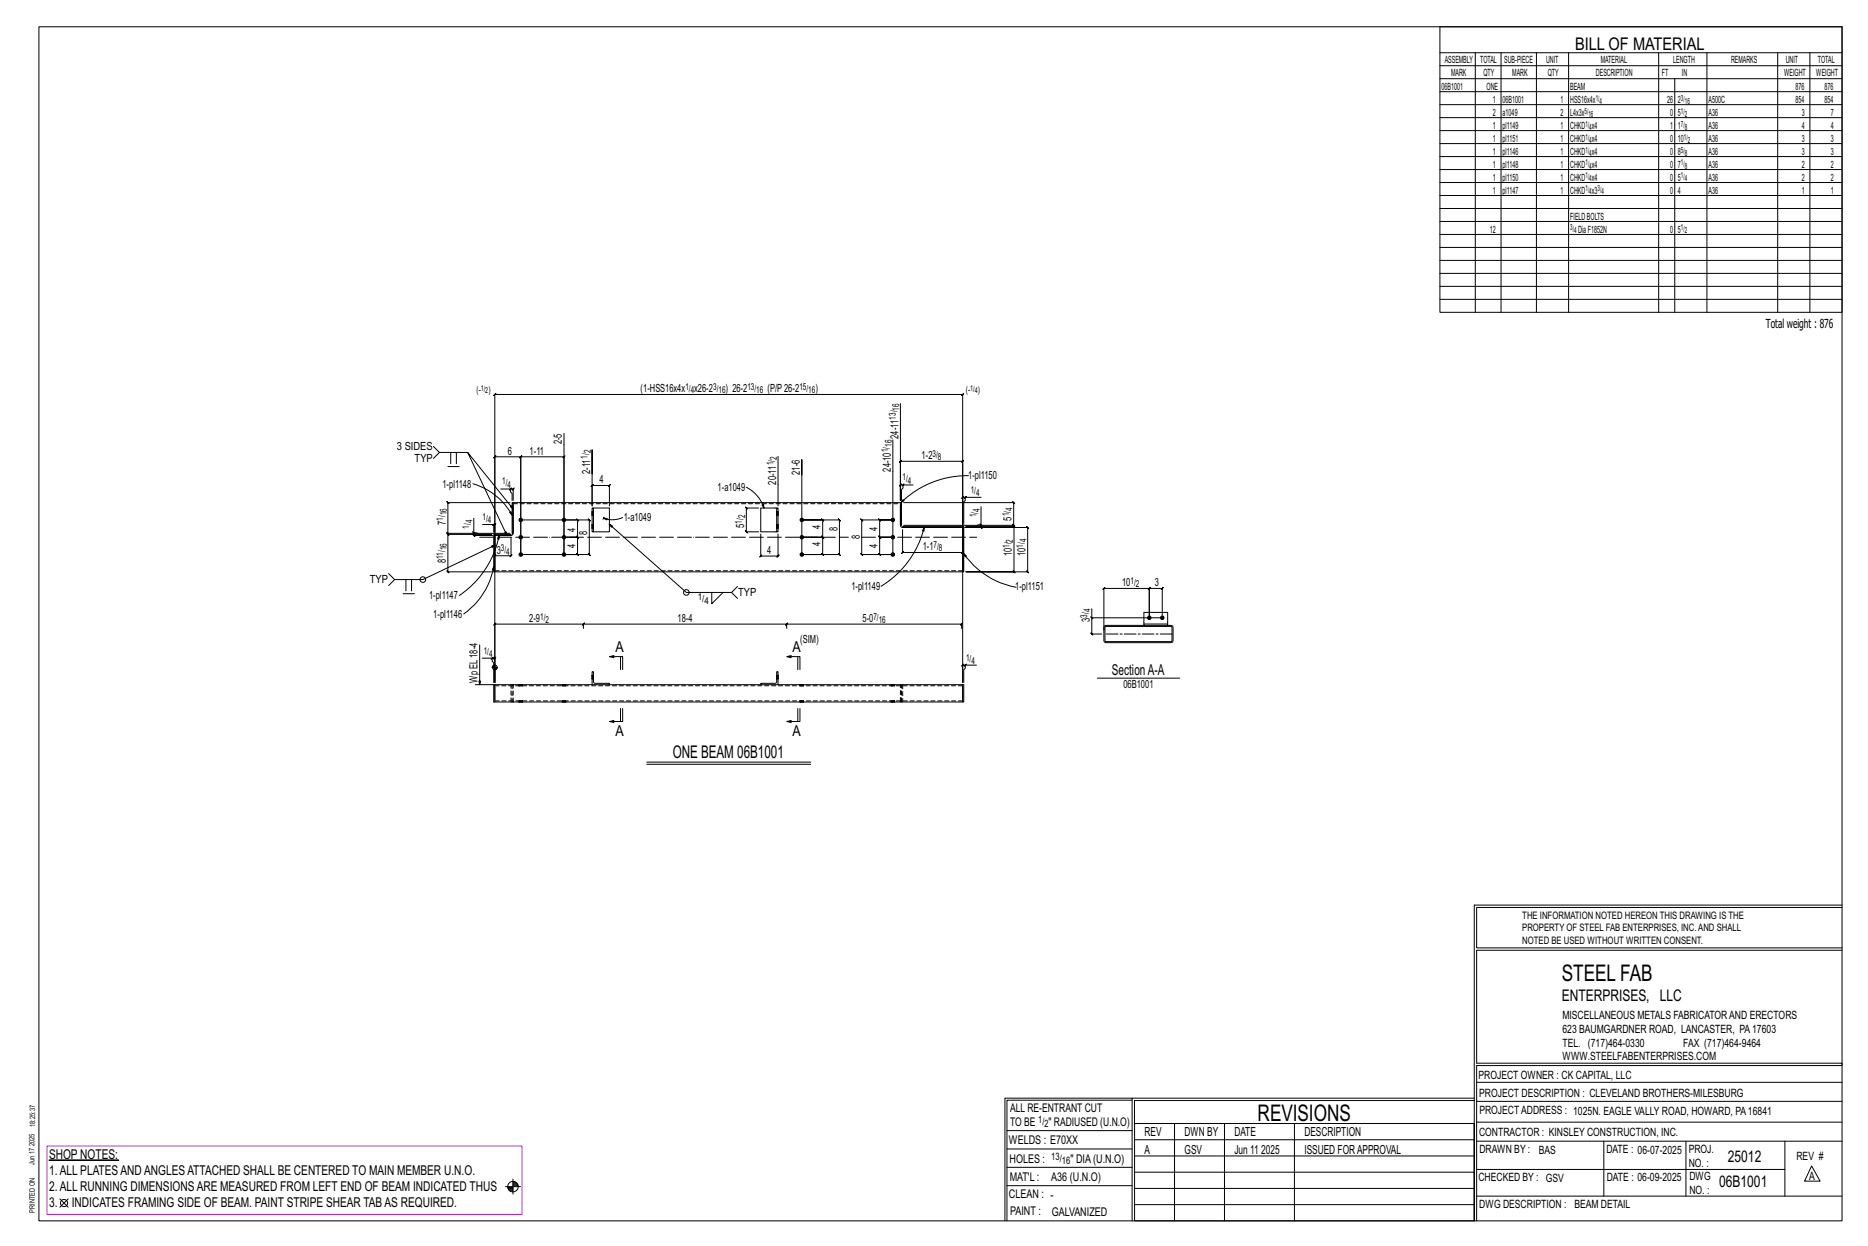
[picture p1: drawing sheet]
<svg xmlns="http://www.w3.org/2000/svg" width="914mm" height="610mm" viewBox="0 0 914 610" stroke-linecap="round" stroke-linejoin="round" font-family="sans-serif">
<g fill="#000" stroke="#000" stroke-width=".49">
<path d="M24 568h34z"/>
<circle cx="255" cy="254" r=".9"/>
<circle cx="276" cy="254" r=".9"/>
<circle cx="392" cy="254" r=".9"/>
<circle cx="437" cy="254" r=".9"/>
<circle cx="255" cy="271" r=".9"/>
<circle cx="255" cy="263" r=".9"/>
<circle cx="276" cy="263" r=".9"/>
<circle cx="276" cy="271" r=".9"/>
<circle cx="392" cy="263" r=".9"/>
<circle cx="392" cy="271" r=".9"/>
<circle cx="437" cy="271" r=".9"/>
<circle cx="437" cy="263" r=".9"/>
<circle cx="563" cy="302" r=".9"/>
<circle cx="569" cy="302" r=".9"/>
</g>
<g fill="none" stroke="#000" stroke-width=".49">
<path d="M19 13h883v584h-883zM705 13h197v140h-197zM705 26h197M705 32h197M705 39h197M722 26v127M735 26v127M752 26v127M768 26v127M812 26v127M820 39v114M836 26v127"/>
<path d="M870 26v127M886 26v127M705 45h197M705 51h197M705 58h197M705 64h197M705 70h197M705 77h197M705 83h197M705 89h197M705 96h197M705 102h197"/>
<path d="M705 108h197M705 115h197M705 121h197M705 127h197M705 134h197M705 140h197M705 146h197M441 197v48M212 218l3 3h14M276 212v59h7v1l-1-1h1v-8l-1-1 1 1h-7h7l-1-1 1 1v-9v1l-1-1h1h-7M437 215v56M215 221l-3 3"/>
<path d="M219 228h6M221 221v6M223 221v6M231 237a32 32 0 0 1 20 15M245 239h5v2h1v4M250 239l-1 1 1-1zM250 239h1v1l1-1h-1v6M290 232v-12v27v-9h-1l1-1v1h8l1-1-1 1v9M365 238a17 17 0 0 1 9 11M381 223v24M392 232v-7v46M442 237h1l-1 1z"/>
<path d="M442 237h-1l-1 1 1-1v8v-19h-1l1-1v1h30l1-1-1 1v30v-13v1l1-1h-1h2M447 237h-5v2l-1 1v5M474 233a47 47 0 0 0-33 13M232 254v7h1h1h7h-22l1 1-1-1v19v-1l1 1h-1h22M236 257h6v3M241 257l1-1zM242 257l1-1-1 1v3v-37v1l1-1h-1h13l-1 1 1-1v48M249 251l1-1 1 2zM250 246h-31v-1l1 1h-1v15v-1l1 1h-1h31M251 246v15zM251 247v14l-1 1h-8v17M251 246h190v11v-11"/>
<path d="M251 249l-22-28 19 41M255 254h33l1 1-1-1v17l1 1-1-1h-33M290 258h.1M290 257h.1M290 252h.1M290 250h.1M290 249h1v11h-1zM291 249h7v11h-7M291 258h.1M291 257h.1M291 252h.1M291 250h.1"/>
<path d="M295 254h2zM295 254h.1M296 253l-1 1M298 256l38 34h22l3-3M305 253a12 12 0 0 1-10 1M371 249h-6v-1l1 1h-1v11l1 1-1-1h6M373 247h1v2zM380 258h.1M380 257h.1M380 252h.1M380 250h.1M380 249h1v11h-1z"/>
<path d="M380 249h-8v11h8M381 258h.1M381 257h.1M381 252h.1M381 250h.1M392 254h19h-1l1 1v-1v17h-1l1 1v-1h-19h11v1l-1-1h1v-8l-1-1 1 1h-11h11l-1-1 1 1v-9v1l-1-1h1zM421 254h1h15h-6h-1l1 1v-1v9l-1-1 1 1h6h-6l-1-1 1 1v8h-1l1 1v-1h6h-15v1l-1-1h1v-17v1zM441 247v10v1h30v21M442 259v11l-1 1 1-1h29v1l1-1h-1v-11M442 258h29h-29zM442 244l1 1-2 1zM442 246h54v-1l1 1h-1v11l1 1-1-1h-54"/>
<path d="M452 258v2zM452 258a47 47 0 0 1-21 29M471 258h1v22h-1zM473 243l-1 1zM480 256l1 1zM480 248v9h-1l-1 1h-5h23v-1l1 1h-1v22v-1l1 1h-1h-23h30h1l-1-1v1v-22l1 1-1-1h-31h8l1 1-1-1v-1M480 243h-7v2l-1 1v10M231 260l1 1zM232 261v1l-1-1 1 1h9M242 277v2h-1zM242 277a36 36 0 0 1-15 23M242 261h8v1h-8z"/>
<path d="M242 280v-19v19h229M242 263v9l1-1-1 1h8l1-1-1 1v-9M242 267l-35 17h-14l-3-3M244 262v2zM244 262a46 46 0 0 1-19 29M255 271v-48l-1 1 1-1h21v1l1-1h-1v48M372 261v11v1l1-1h-1h9l-1 1 1-1v-11M472 271l1 1h-1zM472 271a40 40 0 0 0 25 16M193 284l-3 2M197 290h6M199 284v5"/>
<path d="M201 284v5M348 290v5l6-5M358 290l3 3M534 298v4h35v-14v-1l-1 1h1h-6v-1l-1 1h1v14v-14v-1l-1 1h1h-23l1-1-1 1v20M235 316v19M285 306l1-1zM286 307v-2l-1 1 1-1h-44h1l-1 1v-1v29M286 305h99v1l1-1-1 2M385 305h1l-1 1zM385 305h86l-1 1 1-1v2M534 302l1 1zM534 302v8l1 1-1-1h5"/>
<path d="M541 306h33v1v7h-1h-32l-1-1zM541 307h32l1 7h-33zM560 306v-1h12v1M560 305v-5h12v5M233 335h9v8h229v-8M236 322h5v2h1v10M240 323l1-1zM241 327h3M241 322h1v1l1-1h-1v12M241 326v1M242 326v1M242 325v2"/>
<path d="M242 325v9M242 336v6M242 327v1M243 327v1M243 327h.1M254 335h.1M254 336h.1M256 335h.1M256 336h.1M275 335h.1M275 336h.1M277 335h.1"/>
<path d="M277 336h.1M290 332h.1M290 330h.1M290 335v-6h1v5h7v1M291 332h.1M291 330h.1M301 322l-3-1h7v7M301 321h-3M304 321v7M372 335v-1h8v-5h1v6M380 332h.1M380 330h.1"/>
<path d="M381 332h.1M381 330h.1M387 322l-2-1h7v7M387 321h-2M391 321v7M392 335h.1M392 336h.1M393 335h.1M393 336h.1M436 335h.1M436 336h.1M438 335h.1"/>
<path d="M438 336h.1M471 336v6M473 325l-1 1zM473 325h-2h1l-1 1v-1v9v-141l1-1-1 1h-229l1-1-1 1v141M478 325h-5v2l-1 1v6M537 332h40M242 343v-8h230v8h-1M254 343h.1M256 343h.1M275 343h.1M277 343h.1M301 352l-3 1"/>
<path d="M304 347v6M305 347v6h-7l3 1M387 352l-2 1M391 347v6M392 347v6h-7l2 1M392 343h.1M393 343h.1M436 343h.1M438 343h.1M317 373h80M317 374h80M722 443v154"/>
<path d="M722 443h180M902 444h-179v20h179M902 465h-179v55h179v1h-179v76M554 538h-61v59M554 537h168M722 538h-167v13M723 539h179M723 530h179M493 553h61M555 550h167v47h-167zM555 558h167M575 550v47"/>
<path d="M599 550v47M634 550v47M723 549h179M723 558h179M785 558v27M825 558v27M874 558v27M251 577v7M251 579h2M251 580h3M251 578h2M493 571h61"/>
<path d="M493 562h61M555 573h167M555 566h167M723 572h151M887 570l4 8h-8zM29 587l4 4M33 587l-4 4M247 581h8M249 581h2M249 582h2M250 583h1M492 597v-60h62v60"/>
<path d="M493 580h61M555 589h167M555 581h167M723 585h179"/>
<circle cx="207" cy="284" r="1.4"/>
<circle cx="336" cy="290" r="1.4"/>
<circle cx="242" cy="327" r="1.2"/>
<circle cx="31" cy="589" r="1.8"/>
<circle cx="251" cy="581" r="2.6"/>
</g>
<path d="M23 561h233v33h-233z" fill="none" stroke="#f0f" stroke-width=".5"/>
<g fill="none" stroke="#000" stroke-width=".49" stroke-dasharray="2 1.4">
<path d="M251 246h190M290 257l1 1zM290 257h1M290 257h.1M290 258h.1M290 258h1M290 251h1zM290 251h1M290 250h.1M290 252h.1M290 252h1M290 251l1 1"/>
<path d="M291 257h-1M291 250h-1M291 257h.1M291 258h.1M291 250h.1M291 251v1M380 258h1zM380 258h.1M380 258v-1M380 251l1 1zM380 252h.1M380 251h.1"/>
<path d="M380 258h1M380 252h1M381 257h-1M381 250h-1M381 258h-1M381 258h.1M381 257h.1M381 258l-1-1M381 252h-1M381 252h.1M381 250h.1M381 251l-1-1"/>
<path d="M381 251h-1M471 279h-229M242 336h229M251 335v8M254 335v1M254 335h.1M255 335l-1 1M255 335v1zM255 336h.1M255 335v1M256 335v1M256 335h.1"/>
<path d="M256 336h.1M256 336v-1M275 335v1M275 335h.1M276 335l-1 1M276 335v1zM276 336h.1M276 335v1M277 335v1M277 335h.1M277 336h.1M277 336v-1"/>
<path d="M290 331h1zM290 331h1M290 330h.1M290 332h.1M290 332h1M290 331l1 1M291 330h-1M291 330h.1M291 331v1M380 331l1 1zM380 332h.1M380 331h.1"/>
<path d="M380 332h1M381 330h-1M381 332h-1M381 332h.1M381 330h.1M381 331l-1-1M381 331h-1M392 335v1M392 335h.1M392 335l1 1zM392 336h.1M393 335v1"/>
<path d="M393 335h.1M393 336h.1M393 336v-1M436 335v1M436 335h.1M437 335l-1 1M437 335v1zM437 336h.1M437 335v1M438 335v1M438 335h.1M438 336h.1"/>
<path d="M438 336v-1M441 336v-1v8M442 335v8M250 343v-8M251 343h.1M251 343v-8v1M254 343h.1M255 343h.1M255 343h1M256 343h.1M275 343h.1M276 343h.1"/>
<path d="M276 343h1M277 343h.1M392 343h.1M392 343h1M393 343h.1M436 343h.1M437 343h.1M437 343h1M438 343h.1M441 343h.1M441 343v-8M471 343h-229"/>
</g>
<path d="M235 263h180M422 263h56" fill="none" stroke="#000" stroke-width=".49" stroke-dasharray="6.8 1 0 1"/>
<path d="M574 310h-33" fill="none" stroke="#000" stroke-width=".49" stroke-dasharray="5.8 1 1 1"/>
<g font-size="11.2">
<text x="764" y="480">STEEL FAB</text>
<text x="616" y="548">REVISIONS</text>
</g>
<g font-size="8.6">
<text x="771" y="24">BILL OF MATERIAL</text>
<text x="329" y="371">ONE BEAM 06B1001</text>
</g>
<g font-size="7.9">
<text x="765" y="490">ENTERPRISES, LLC</text>
<text x="846" y="569">25012</text>
<text x="842" y="581">06B1001</text>
</g>
<g font-size="7.3">
<text x="301" y="319">A</text>
<text x="388" y="319">A</text>
<text x="544" y="330">SectionA-A</text>
<text x="301" y="360">A</text>
<text x="388" y="360">A</text>
</g>
<g font-size="6.6">
<text x="24" y="567">SHOP NOTES:</text>
<text x="24" y="575">1.ALL PLATESANDANGLESATTACHED SHALL BE CENTERED TO MAIN MEMBER U.N.O.</text>
<text x="24" y="583">2.ALL RUNNING DIMENSIONSARE MEASURED FROM LEFT END OF BEAM INDICATED THUS</text>
<text x="24" y="591">3.</text>
<text x="35" y="591">INDICATES FRAMING SIDE OF BEAM. PAINT STRIPE SHEAR TABAS REQUIRED.</text>
</g>
<g font-size="6.1">
<text x="864" y="161">Total weight : 876</text>
<text x="560" y="556">REV</text>
<text x="580" y="556">DWN BY</text>
<text x="604" y="556">DATE</text>
<text x="639" y="556">DESCRIPTION</text>
<text x="560" y="564">A</text>
<text x="580" y="564">GSV</text>
<text x="604" y="564">Jun 11</text>
<text x="617" y="564">2025</text>
<text x="639" y="564">ISSUED FORAPPROVAL</text>
</g>
<g font-size="5.9">
<text x="494" y="560">WELDS : E70XX</text>
<text x="494" y="569">HOLES :</text>
<text x="524" y="569">&quot; DIA(U.N.O)</text>
<text x="494" y="578">MAT'L :</text>
<text x="515" y="578">A36 (U.N.O)</text>
<text x="494" y="586">CLEAN : -</text>
<text x="495" y="595">PAINT :</text>
<text x="515" y="595">GALVANIZED</text>
</g>
<g font-size="5.8">
<text x="494" y="544">ALL RE-ENTRANT CUT</text>
<text x="494" y="551">TO BE</text>
<text x="513" y="551">&quot; RADIUSED (U.N.O)</text>
</g>
<g font-size="5.6">
<text x="765" y="499">MISCELLANEOUS METALS FABRICATORAND ERECTORS</text>
<text x="765" y="505">623 BAUMGARDNER ROAD, LANCASTER, PA17603</text>
<text x="765" y="512">TEL. (717)464-0330</text>
<text x="824" y="512">FAX (717)464-9464</text>
<text x="765" y="519">WWW.STEELFABENTERPRISES.COM</text>
<text x="724" y="528">PROJECT OWNER : CK CAPITAL, LLC</text>
<text x="724" y="537">PROJECT DESCRIPTION : CLEVELAND BROTHERS-MILESBURG</text>
<text x="724" y="545">PROJECTADDRESS : 1025N. EAGLE VALLY ROAD, HOWARD, PA16841</text>
<text x="724" y="556">CONTRACTOR : KINSLEY CONSTRUCTION, INC.</text>
<text x="724" y="564">DRAWN BY :</text>
<text x="753" y="564">BAS</text>
<text x="786" y="564">DATE : 06-07-2025</text>
<text x="827" y="564">PROJ.</text>
<text x="879" y="568">REV #</text>
<text x="827" y="571">NO. :</text>
<text x="724" y="578">CHECKED BY : GSV</text>
<text x="787" y="578">DATE : 06-09-2025</text>
<text x="827" y="578">DWG</text>
<text x="886" y="578">A</text>
<text x="827" y="584">NO. :</text>
<text x="724" y="591">DWG DESCRIPTION : BEAM DETAIL</text>
</g>
<g font-size="5.5">
<text x="314" y="192">(1-HSS16x4x</text>
<text x="340" y="192">x26-2</text>
<text x="355" y="192">) 26-2</text>
<text x="376" y="192">(P/P26-2</text>
<text x="399" y="192">)</text>
<text x="440" y="215" transform="rotate(-90 440 215)">24-11</text>
<text x="194" y="220">3 SIDES</text>
<text x="275" y="217" transform="rotate(-90 275 217)">2-5</text>
<text x="203" y="226">TYP</text>
<text x="249" y="223">6</text>
<text x="259" y="223">1-11</text>
<text x="451" y="225">1-2</text>
<text x="289" y="232" transform="rotate(-90 289 232)">2-11</text>
<text x="392" y="232" transform="rotate(-90 392 232)">21-6</text>
<text x="436" y="231" transform="rotate(-90 436 231)">24-10</text>
<text x="217" y="239">1-pl1148</text>
<text x="293" y="237">4</text>
<text x="380" y="237" transform="rotate(-90 380 237)">20-11</text>
<text x="474" y="235">1-pl1150</text>
<text x="351" y="240">1-a1049</text>
<text x="218" y="257" transform="rotate(-90 218 257)">7</text>
<text x="305" y="255">1-a1049</text>
<text x="495" y="255" transform="rotate(-90 495 255)">5</text>
<text x="282" y="260" transform="rotate(-90 282 260)">4</text>
<text x="287" y="262" transform="rotate(-90 287 262)">8</text>
<text x="364" y="258" transform="rotate(-90 364 258)">5</text>
<text x="402" y="259" transform="rotate(-90 402 259)">4</text>
<text x="410" y="260" transform="rotate(-90 410 260)">8</text>
<text x="421" y="264" transform="rotate(-90 421 264)">8</text>
<text x="430" y="260" transform="rotate(-90 430 260)">4</text>
<text x="282" y="268" transform="rotate(-90 282 268)">4</text>
<text x="402" y="267" transform="rotate(-90 402 267)">4</text>
<text x="430" y="268" transform="rotate(-90 430 268)">4</text>
<text x="452" y="269">1-1</text>
<text x="218" y="276" transform="rotate(-90 218 276)">8</text>
<text x="243" y="271">3</text>
<text x="376" y="271">4</text>
<text x="495" y="272" transform="rotate(-90 495 272)">10</text>
<text x="502" y="272" transform="rotate(-90 502 272)">10</text>
<text x="181" y="285">TYP</text>
<text x="549" y="287">10</text>
<text x="565" y="287">3</text>
<text x="210" y="293">1-pl1147</text>
<text x="361" y="292">TYP</text>
<text x="417" y="288">1-pl1149</text>
<text x="497" y="289">1-pl1151</text>
<text x="212" y="302">1-pl1146</text>
<text x="259" y="304">2-9</text>
<text x="332" y="304">18-4</text>
<text x="422" y="304">5-0</text>
<text x="533" y="304" transform="rotate(-90 533 304)">3</text>
<text x="392" y="315">(SIM)</text>
<text x="234" y="334" transform="rotate(-90 234 334)">Wp EL18-4</text>
<text x="550" y="337">06B1001</text>
</g>
<g font-size="5">
<text x="745" y="450">THE INFORMATION NOTED HEREON THIS DRAWING IS THE</text>
<text x="745" y="456">PROPERTY OF STEEL FAB ENTERPRISES, INC.AND SHALL</text>
<text x="745" y="462">NOTED BE USED WITHOUT WRITTEN CONSENT.</text>
<text x="508" y="550">1/</text>
<text x="511" y="551">2</text>
<text x="515" y="568">13/</text>
<text x="520" y="570">16</text>
</g>
<g font-size="4.9">
<text x="707" y="31">ASSEMBLY</text>
<text x="725" y="31">TOTAL</text>
<text x="736" y="31">SUB-PIECE</text>
<text x="757" y="31">UNIT</text>
<text x="784" y="31">MATERIAL</text>
<text x="819" y="31">LENGTH</text>
<text x="847" y="31">REMARKS</text>
<text x="874" y="31">UNIT</text>
<text x="890" y="31">TOTAL</text>
<text x="710" y="37">MARK</text>
<text x="726" y="37">QTY</text>
<text x="740" y="37">MARK</text>
<text x="758" y="37">QTY</text>
<text x="781" y="37">DESCRIPTION</text>
<text x="814" y="37">FT</text>
<text x="823" y="37">IN</text>
<text x="873" y="37">WEIGHT</text>
<text x="889" y="37">WEIGHT</text>
<text x="706" y="44">06B1001</text>
<text x="728" y="44">ONE</text>
<text x="769" y="44">BEAM</text>
<text x="879" y="44">876</text>
<text x="893" y="44">876</text>
<text x="731" y="50">1</text>
<text x="736" y="50">06B1001</text>
<text x="764" y="50">1</text>
<text x="769" y="50">HSS16x4x</text>
<text x="816" y="50">26</text>
<text x="821" y="50">2</text>
<text x="836" y="50">A500C</text>
<text x="879" y="50">854</text>
<text x="893" y="50">854</text>
<text x="731" y="57">2</text>
<text x="736" y="57">a1049</text>
<text x="764" y="57">2</text>
<text x="769" y="57">L4x3x</text>
<text x="818" y="57">0</text>
<text x="821" y="57">5</text>
<text x="836" y="57">A36</text>
<text x="882" y="57">3</text>
<text x="896" y="57">7</text>
<text x="731" y="63">1</text>
<text x="736" y="63">pl1149</text>
<text x="764" y="63">1</text>
<text x="769" y="63">CHKD x4</text>
<text x="818" y="63">1</text>
<text x="821" y="63">1</text>
<text x="836" y="63">A36</text>
<text x="882" y="63">4</text>
<text x="896" y="63">4</text>
<text x="731" y="69">1</text>
<text x="736" y="69">pl1151</text>
<text x="764" y="69">1</text>
<text x="769" y="69">CHKD x4</text>
<text x="818" y="69">0</text>
<text x="821" y="69">10</text>
<text x="836" y="69">A36</text>
<text x="882" y="69">3</text>
<text x="896" y="69">3</text>
<text x="731" y="76">1</text>
<text x="736" y="76">pl1146</text>
<text x="764" y="76">1</text>
<text x="769" y="76">CHKD x4</text>
<text x="818" y="76">0</text>
<text x="821" y="76">8</text>
<text x="836" y="76">A36</text>
<text x="882" y="76">3</text>
<text x="896" y="76">3</text>
<text x="731" y="82">1</text>
<text x="736" y="82">pl1148</text>
<text x="764" y="82">1</text>
<text x="769" y="82">CHKD x4</text>
<text x="818" y="82">0</text>
<text x="821" y="82">7</text>
<text x="836" y="82">A36</text>
<text x="882" y="82">2</text>
<text x="896" y="82">2</text>
<text x="731" y="88">1</text>
<text x="736" y="88">pl1150</text>
<text x="764" y="88">1</text>
<text x="769" y="88">CHKD x4</text>
<text x="818" y="88">0</text>
<text x="821" y="88">5</text>
<text x="836" y="88">A36</text>
<text x="882" y="88">2</text>
<text x="896" y="88">2</text>
<text x="731" y="95">1</text>
<text x="736" y="95">pl1147</text>
<text x="764" y="95">1</text>
<text x="769" y="95">CHKD x3</text>
<text x="818" y="95">0</text>
<text x="821" y="95">4</text>
<text x="836" y="95">A36</text>
<text x="882" y="95">1</text>
<text x="896" y="95">1</text>
<text x="769" y="107">FIELDBOLTS</text>
<text x="729" y="114">12</text>
<text x="772" y="114">DiaF1852N</text>
<text x="818" y="114">0</text>
<text x="821" y="114">5</text>
</g>
<g font-size="4.7">
<text x="336" y="191">1/</text>
<text x="349" y="191">3/</text>
<text x="366" y="191">13/</text>
<text x="391" y="191">15/</text>
<text x="233" y="192">(-</text>
<text x="239" y="192">)</text>
<text x="338" y="192">4</text>
<text x="352" y="192">16</text>
<text x="370" y="192">16</text>
<text x="396" y="192">16</text>
<text x="473" y="192">(-</text>
<text x="479" y="192">)</text>
<text x="440" y="201" transform="rotate(-90 440 201)">16</text>
<text x="439" y="205" transform="rotate(-90 439 205)">13/</text>
<text x="289" y="222" transform="rotate(-90 289 222)">2</text>
<text x="435" y="221" transform="rotate(-90 435 221)">1/</text>
<text x="436" y="219" transform="rotate(-90 436 219)">16</text>
<text x="288" y="224" transform="rotate(-90 288 224)">1/</text>
<text x="379" y="228" transform="rotate(-90 379 228)">1/</text>
<text x="380" y="225" transform="rotate(-90 380 225)">2</text>
<text x="456" y="223">3/</text>
<text x="459" y="225">8</text>
<text x="246" y="237">1/</text>
<text x="248" y="239">4</text>
<text x="442" y="235">1/</text>
<text x="444" y="237">4</text>
<text x="475" y="241">1/</text>
<text x="478" y="243">4</text>
<text x="480" y="250" transform="rotate(-90 480 250)">4</text>
<text x="496" y="250" transform="rotate(-90 496 250)">4</text>
<text x="217" y="255" transform="rotate(-90 217 255)">1/</text>
<text x="219" y="252" transform="rotate(-90 219 252)">16</text>
<text x="231" y="256" transform="rotate(-90 231 256)">4</text>
<text x="236" y="254">1/</text>
<text x="239" y="256">4</text>
<text x="363" y="256" transform="rotate(-90 363 256)">1/</text>
<text x="365" y="254" transform="rotate(-90 365 254)">2</text>
<text x="478" y="253" transform="rotate(-90 478 253)">1/</text>
<text x="494" y="253" transform="rotate(-90 494 253)">1/</text>
<text x="230" y="259" transform="rotate(-90 230 259)">1/</text>
<text x="219" y="269" transform="rotate(-90 219 269)">16</text>
<text x="245" y="270">3/</text>
<text x="457" y="268">7/</text>
<text x="460" y="270">8</text>
<text x="494" y="268" transform="rotate(-90 494 268)">1/</text>
<text x="496" y="265" transform="rotate(-90 496 265)">2</text>
<text x="501" y="268" transform="rotate(-90 501 268)">1/</text>
<text x="502" y="265" transform="rotate(-90 502 265)">4</text>
<text x="217" y="274" transform="rotate(-90 217 274)">11/</text>
<text x="248" y="271">4</text>
<text x="553" y="286">1/</text>
<text x="556" y="287">2</text>
<text x="342" y="294">1/</text>
<text x="345" y="295">4</text>
<text x="534" y="300" transform="rotate(-90 534 300)">4</text>
<text x="264" y="303">1/</text>
<text x="267" y="305">2</text>
<text x="428" y="303">7/</text>
<text x="430" y="305">16</text>
<text x="532" y="302" transform="rotate(-90 532 302)">3/</text>
<text x="237" y="320">1/</text>
<text x="239" y="321">4</text>
<text x="473" y="323">1/</text>
<text x="475" y="325">4</text>
</g>
<g font-size="4.2">
<text x="781" y="49">1/</text>
<text x="783" y="51">4</text>
<text x="823" y="49">3/</text>
<text x="825" y="51">16</text>
<text x="776" y="56">5/</text>
<text x="778" y="57">16</text>
<text x="823" y="56">1/</text>
<text x="825" y="57">2</text>
<text x="776" y="62">1/</text>
<text x="778" y="63">4</text>
<text x="823" y="62">7/</text>
<text x="825" y="63">8</text>
<text x="776" y="68">1/</text>
<text x="778" y="70">4</text>
<text x="824" y="68">1/</text>
<text x="826" y="70">2</text>
<text x="776" y="75">1/</text>
<text x="778" y="76">4</text>
<text x="823" y="75">5/</text>
<text x="825" y="76">8</text>
<text x="776" y="81">1/</text>
<text x="778" y="82">4</text>
<text x="823" y="81">1/</text>
<text x="825" y="82">8</text>
<text x="776" y="87">1/</text>
<text x="778" y="89">4</text>
<text x="823" y="87">1/</text>
<text x="825" y="89">4</text>
<text x="776" y="94">1/</text>
<text x="778" y="95">4</text>
<text x="782" y="94">3/</text>
<text x="784" y="95">4</text>
<text x="769" y="113">3/</text>
<text x="823" y="113">1/</text>
<text x="770" y="114">4</text>
<text x="825" y="114">2</text>
</g>
<g font-size="4">
<text x="235" y="191">1/</text>
<text x="475" y="191">1/</text>
<text x="238" y="193">2</text>
<text x="477" y="193">4</text>
</g>
<g font-size="3.7">
<text x="17" y="551" transform="rotate(-90 17 551)">18:25:37</text>
<text x="17" y="561" transform="rotate(-90 17 561)">2025</text>
<text x="17" y="570" transform="rotate(-90 17 570)">Jun 17</text>
<text x="17" y="593" transform="rotate(-90 17 593)">PRINTED ON</text>
</g>
</svg>
